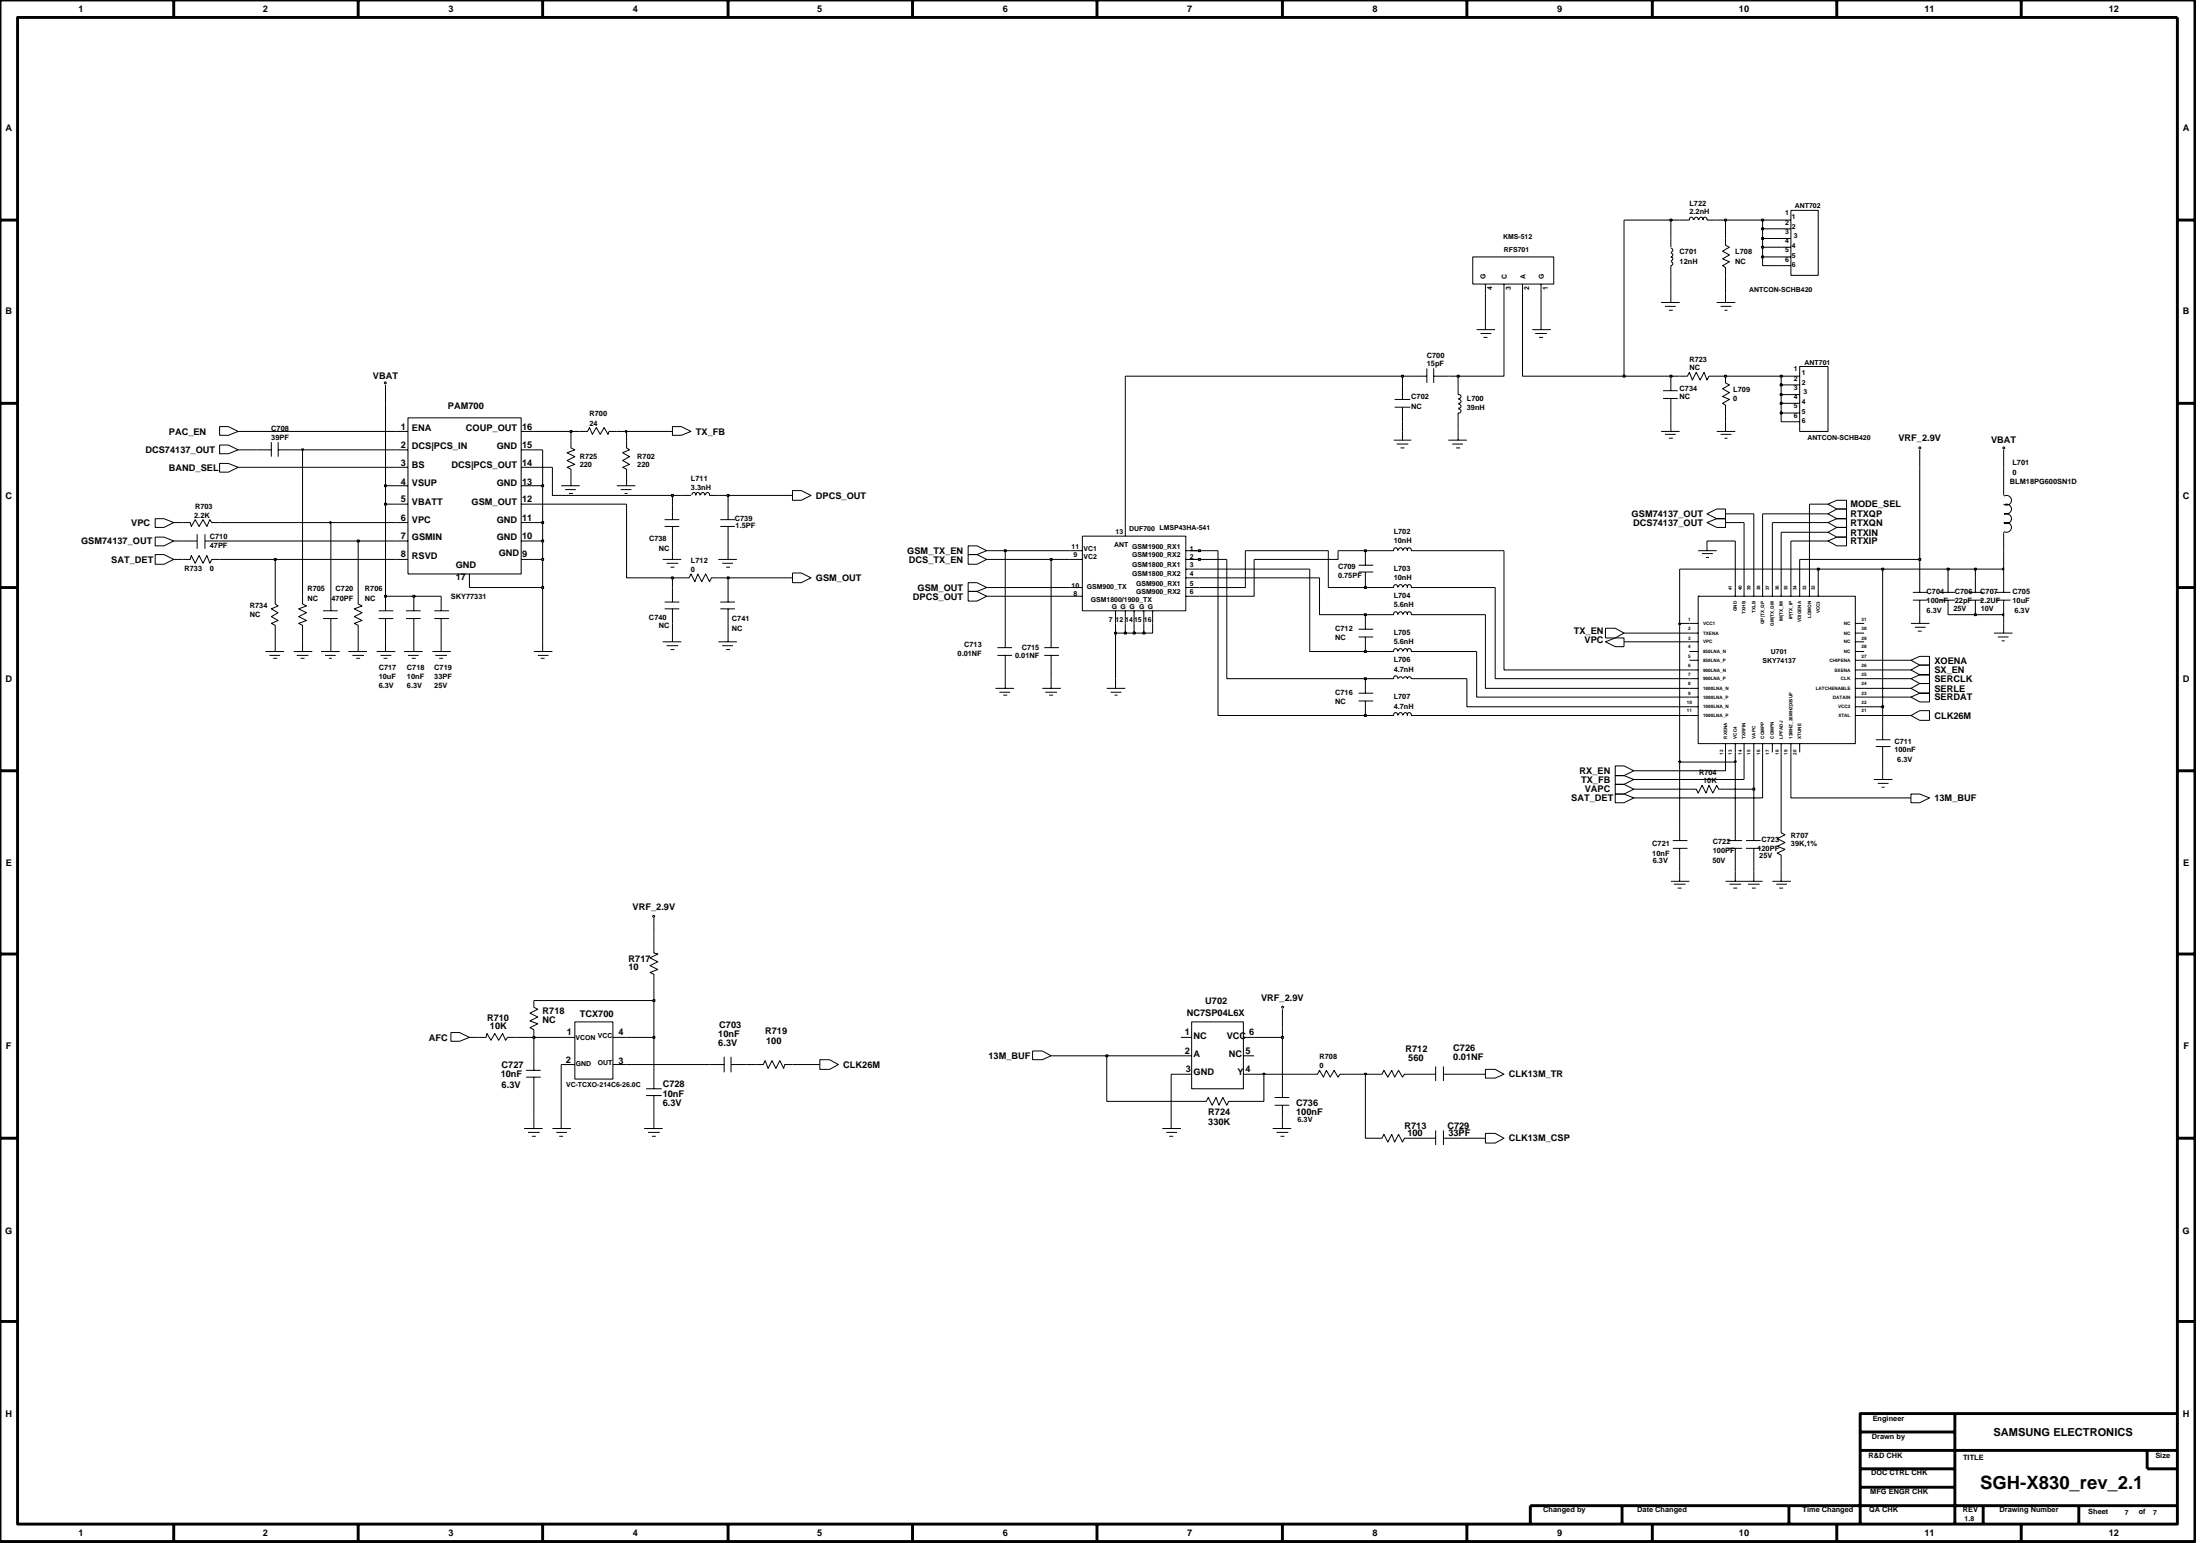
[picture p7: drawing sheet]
<svg xmlns="http://www.w3.org/2000/svg" width="192mm" height="135mm" viewBox="0 0 192 135" stroke-linecap="round" stroke-linejoin="round" font-family="sans-serif">
<g fill="none" stroke="#000" stroke-width=".09">
<path d="M146.5 19.2h.9M147.4 19.2v-.2l.1-.1 .2 .1v.2M147.8 19.2v-.2l.2-.1 .1 .1v.2M148.2 19.2l.1-.2 .1-.1 .1 .1v.2M148.6 19.2v-.2l.1-.1 .2 .1v.2M148.9 19.2h.9M155.4 19.2h.8M155.4 20h.8M156.2 18.3h2.4v5.7h-2.4zM19.2 37.2h.7l.9 .4-.9 .4h-.7zM19.2 38.8h.7l.9 .4-.9 .4h-.7zM22.4 39.2h1.3"/>
<path d="M23.7 38.6v1.2M24.3 39.2h1.3M24.3 38.6v1.2M33.6 33.6v1.6M34.5 39.2h1.1M34.5 37.6h1.1M35.6 36.4h9.9v13.7h-9.9zM45.5 39.2h1.1M45.5 37.6h1.1M49.8 38.4v.7l.3 .1-.6 .3 .6 .3-.6 .4 .6 .3-.6 .3 .3 .1v1.5M50.6 37.6h.7l.1-.3 .3 .6 .3-.6 .4 .6 .3-.6 .3 .6 .1-.3h.7M54.7 38.4v.7l.2 .1-.6 .3 .6 .3-.6 .4 .6 .3-.6 .3 .4 .1v1.5"/>
<path d="M58.7 37.2h.7l.9 .4-.9 .4h-.7zM121.6 38.4h1.5M121.7 35.5h1.3M121.7 34.8h1.3M121.8 38.7h1.1M122.2 39.1h.3M122.3 33.6v1.2M122.3 35.5v1.3M122.3 37.6v.8M123.1 32.8h1.4M124.5 32.1v1.3M125.1 32.8h1.2"/>
<path d="M125.1 32.1v1.3M126.3 38.4h1.7M126.7 38.7h.9M127 39.1h.4M127.2 33.6v.8M127.2 36v.8M127.2 37.6v.8M127.2 34.4l.2 .1v.1v.1h-.2M127.2 35.3h.2v.1v.1l-.2 .1M127.2 34.8l.2 .1v.1v.1l-.2 .1M127.2 35.7h.2v.1v.2h-.2M128.5 22.4h7v2.4h-7z"/>
<path d="M128.8 28.7h1.6M129.2 29.1h.9M129.4 29.4h.3M129.6 24.8v.8M129.6 28v.7M131.2 24.8v.8M132.8 24.8v.8M133.7 28.7h1.6M133.9 29.1h1M134.3 29.4h.3M134.4 24.8v.8M134.4 28v.7"/>
<path d="M144.9 37.6h1.6M144.9 26.4h1.6M145.1 34.7h1.2M145.1 34.1h1.2M145.2 37.9h1M145.2 26.7h1M145.6 38.2h.3M145.6 27.1h.3M145.8 22.8l.1 .2-.1 .2v.8M145.8 22.1l.1 .1-.1 .2 .1 .2-.1 .1M145.8 21.6l.1 .2-.1 .2M145.8 20.8v.8"/>
<path d="M145.8 25.6v.8M145.8 32.8v1.3M145.8 34.7v1.3M145.8 36.8v.8M146.5 32.8h.7l.2-.3 .2 .6 .4-.6 .3 .6 .3-.6 .3 .6 .2-.3h.7M149.8 37.6h1.6M149.8 26.4h1.6M150.1 37.9h.9M150.1 26.7h.9M150.4 38.2h.3M150.4 27.1h.3M150.5 32.8v.6l.4 .2-.6 .3 .6 .3-.6 .4 .6 .2-.6 .4 .2 .1v.7"/>
<path d="M150.5 20.8v.6l.4 .2-.6 .3 .6 .3-.6 .4 .6 .2-.6 .4 .2 .1v.7M150.5 25.6v.8M150.5 36.8v.8M155.4 20.8h.8M155.4 21.6h.8M155.4 22.4h.8M155.4 23.2h.8M156.2 34.4h.8M156.2 32.8h.8M156.2 33.6h.8M156.2 35.2h.8M156.2 36h.8"/>
<path d="M156.2 36.8h.8M157 32h2.5v5.6h-2.5zM167.5 39.2v1.6M174.8 39.2v1.6M13.5 45.2h.8l.9 .4-.9 .4h-.8zM13.5 46.8h.8l.9 .4-.9 .4h-.8zM13.5 48.4h.8l.9 .4-.9 .4h-.8zM15.9 48.8h.7l.1-.4 .3 .7 .4-.7 .3 .7 .3-.7 .3 .7 .2-.3h.7M15.9 45.6h.7l.1 .3 .3-.6 .4 .6 .3-.6 .3 .6 .3-.6 .2 .3h.7M15.9 47.2h1.3M17.2 46.6v1.3M17.9 47.2h1.3"/>
<path d="M17.9 46.6v1.3M19.2 40.4h.7l.9 .4-.9 .4h-.7zM23.2 56.8h1.6M23.5 57.2h.9M23.8 57.4h.4M24 52v.7l.3 .1-.6 .3 .6 .3-.6 .4 .6 .3-.6 .3 .3 .1v.7M24 56v.8M25.6 56.8h1.6M25.9 57.2h1M26.2 57.4h.4M26.4 52v.7l.3 .1-.6 .3 .6 .3-.6 .4 .6 .3-.6 .3 .3 .1v.7M26.4 56v.8"/>
<path d="M28 56.8h1.6M28.2 53.9h1.3M28.2 53.3h1.3M28.4 57.2h.9M28.7 57.4h.2M28.9 52v1.3M28.9 53.9v1.3M28.9 56v.8M30.4 56.8h1.6M30.7 57.2h1.1M31.1 57.4h.3M31.2 52v.7l.4 .1-.7 .3 .7 .3-.7 .4 .7 .3-.7 .3 .3 .1v.7"/>
<path d="M31.2 56v.8M32.9 56.8h1.6M33 53.9h1.3M33 53.3h1.3M33.2 57.2h.9M33.5 57.4h.3M33.6 52v1.3M33.6 53.9v1.3M33.6 56v.8M34.5 48.8h1.1M34.5 47.2h1.1M34.5 44h1.1"/>
<path d="M34.5 45.6h1.1M34.5 42.4h1.1M34.5 40.8h1.1M35.2 56.8h1.7M35.4 53.9h1.3M35.4 53.3h1.3M35.6 57.2h.9M35.9 57.4h.4M36.1 52v1.3M36.1 53.9v1.3M36.1 56v.8M37.7 56.8h1.6"/>
<path d="M37.9 53.9h1.3M37.9 53.3h1.3M38 57.2h1M38.3 57.4h.4M38.5 52v1.3M38.5 53.9v1.3M38.5 56v.8M41 50.1v1.1M45.5 48.8h1.1M45.5 47.2h1.1M45.5 44h1.1M45.5 45.6h1.1"/>
<path d="M45.5 42.4h1.1M45.5 40.8h1.1M46.6 56.8h1.6M46.9 57.2h.9M47.2 57.4h.3M47.3 56v.8M49 42.4h1.6M49.3 42.7h.9M49.6 43h.4M53.8 42.4h1.6M54.1 42.7h1M54.5 43h.2"/>
<path d="M57.8 48.8h1.6M57.8 56h1.6M58 45.9h1.3M58 45.3h1.3M58 53.1h1.3M58 52.5h1.3M58.1 49.1h1.1M58.1 56.3h1.1M58.5 49.5h.3M58.5 56.6h.3M58.7 44v1.3M58.7 45.9v1.3"/>
<path d="M58.7 48v.8M58.7 51.2v1.3M58.7 53.1v1.3M58.7 55.2v.8M59.4 50.4h.7l.2-.3 .3 .6 .3-.6 .3 .6 .4-.6 .3 .6 .2-.3h.6M59.4 43.2h.9M60.4 43.2v-.2h.1h.2v.2M60.7 43.2l.1-.2h.1h.1v.2M61.1 43.2l.1-.2h.1h.1v.2M61.6 43.2v-.2h.1h.1l.1 .2h.8M62.7 48.8h1.6M62.7 56h1.6"/>
<path d="M62.8 45.9h1.3M62.8 45.3h1.3M62.8 53.1h1.3M62.8 52.5h1.3M63 49.1h.9M63 56.3h.9M63.3 49.5h.4M63.3 56.6h.4M63.5 44v1.3M63.5 45.9v1.3M63.5 48v.8M63.5 51.2v1.3"/>
<path d="M63.5 53.1v1.3M63.5 55.2v.8M69.1 50h.8l.8 .4-.8 .4h-.8zM69.1 42.8h.8l.8 .4-.8 .4h-.8zM84.5 48.4h.7l.9 .4-.9 .4h-.7zM84.5 51.6h.7l.9 .4-.9 .4h-.7zM84.5 47.6h.7l.9 .4-.9 .4h-.7zM84.5 50.8h.7l.9 .4-.9 .4h-.7zM87 57.2h1.3M87 56.5h1.3M87.7 55.2v1.3M87.7 57.2v1.2"/>
<path d="M87.7 59.2v.8M91.1 57.2h1.3M91.1 56.5h1.3M91.7 55.2v1.3M91.7 57.2v1.2M91.7 59.2v.8M93.3 48h1.1M93.3 48.8h1.1M93.3 51.2h1.1M93.3 52h1.1M94.4 46.8h9v6.5h-9zM97.3 53.3v1.1"/>
<path d="M97.3 59.2v.8M98.2 45.6v1.2M98.2 53.3v1.1M98.9 53.3v1.1M99.8 53.3v1.1M100.5 53.3v1.1M103.4 48h1.2M103.4 48.8h1.2M103.4 51.2h1.2M103.4 52h1.2M103.4 50.4h1.2M103.4 49.6h1.2"/>
<path d="M118.5 55.5h1.3M118.5 54.9h1.3M118.5 49.9h1.3M118.5 49.3h1.3M119.1 48v1.3M119.1 49.9v1.3M119.1 53.6v1.3M119.1 55.5v1.3M119.1 59.2v1.3M120.7 48h.9M120.7 51.2h.9M120.7 56.8h.9"/>
<path d="M120.7 59.2h.9M120.7 53.6h.9M121.6 48v-.2h.1h.2v.2M121.6 51.2v-.2h.1h.2v.2M121.6 59.2v-.2l.1-.1 .2 .1v.2M121.6 56.8v-.2h.1h.2v.2M121.6 53.6v-.2h.1h.2v.2M122 59.2l.2-.2 .1 .2M122 48v-.2h.2h.1v.2M122 51.2v-.2h.2h.1v.2M122 56.8v-.2h.2h.1v.2M122 53.6v-.2h.2h.1v.2"/>
<path d="M122.4 59.2l.2-.2 .2 .2 .1-.2 .2 .2h.9M122.4 48l.1-.2h.1h.1v.2M122.4 51.2l.1-.2h.1h.1v.2M122.4 56.8l.1-.2h.1h.1v.2M122.4 53.6l.1-.2h.1h.1v.2M122.8 48v-.2h.1h.2v.2M122.8 51.2v-.2h.1h.2v.2M122.8 56.8v-.2h.1h.2v.2M122.8 53.6v-.2h.1h.2v.2M123.1 48h.9M123.1 51.2h.9M123.1 56.8h.9"/>
<path d="M123.1 53.6h.9M140 54.8h.9l.8 .4-.8 .4h-.9zM140 56l.9-.4h.8v.8h-.8zM147.4 56h.7M147.4 56.8h.7M147.4 59.2h.7M147.4 54.4h.7M147.4 55.2h.7M147.4 57.6h.7M147.4 58.4h.7M148.1 52h13.7v12.8h-13.7v-12.8h.1M148.1 48h1.7"/>
<path d="M148.5 48.3h.9M148.8 48.6h.3M148.9 45.6l.9-.4h.7v.8h-.7zM148.9 44.8l.9-.4h.7v.8h-.7zM148.9 47.2v.8M151.4 51.2v.8M152.1 51.2v.8M153 51.2v.8M153.8 51.2v.8M154.6 51.2v.8M155.4 51.2v.8M156.2 51.2v.8"/>
<path d="M157 51.2v.8M157.8 51.2v.8M158.6 51.2v.8M159.5 44l.7-.4h.9v.8h-.9zM159.5 47.2l.7-.4h.9v.8h-.9zM159.5 46.4l.7-.4h.9v.8h-.9zM159.5 44.8l.7-.4h.9v.8h-.9zM159.5 45.6l.7-.4h.9v.8h-.9zM161.8 56h.8M161.8 56.8h.8M161.8 59.2h.8M161.8 54.4h.8"/>
<path d="M161.8 55.2h.8M161.8 57.6h.8M161.8 58.4h.8M166.7 57.6l.8-.4h.8v.8h-.8zM166.7 58.4l.8-.4h.8v.8h-.8zM166.7 59.2l.8-.4h.8v.8h-.8zM166.7 54.4h1.6M166.9 51.7h1.2M166.9 52.3h1.2M167 54.7h1M167.3 55h.3M167.5 50.4v1.3"/>
<path d="M167.5 52.3v2.1M169.3 51.7h1.2M169.3 52.3h1.2M169.9 50.4v1.3M169.9 52.3v1.3M171.7 51.7h1.3M171.7 52.3h1.3M172.3 50.4v1.3M172.3 52.3v1.3M173.9 55.2h1.7M174.1 51.7h1.3M174.1 52.3h1.3"/>
<path d="M174.3 55.5h.9M174.6 55.9h.3M174.8 41.6v1.6M174.8 46.4v1.6M174.8 50.4v1.3M174.8 52.3v1.3M174.8 54.4v.8M174.8 44a.42 .42 0 0 1 .7 .4 .42 .42 0 0 1-.7 .4M174.8 45.6a.42 .42 0 0 1 .7 .4 .42 .42 0 0 1-.7 .4M174.8 43.3a.42 .42 0 0 1 .7 .4 .42 .42 0 0 1-.7 .3M174.8 44.9a.42 .42 0 0 1 .7 .4 .42 .42 0 0 1-.7 .3M86.8 60h1.7"/>
<path d="M87.2 60.4h.9M87.5 60.6h.4M90.9 60h1.6M91.2 60.4h1M91.5 60.6h.4M96.5 60h1.7M96.9 60.4h.9M97.2 60.6h.3M118.5 60.5h1.3M118.5 61.1h1.3M119.1 61.1v1.3M120.7 62.4h.9"/>
<path d="M121.6 62.4v-.2l.1-.1 .2 .1v.2M122 62.4v-.2l.2-.1 .1 .1v.2M122.4 62.4l.1-.2 .1-.1 .1 .1v.2M122.8 62.4v-.2l.1-.1 .2 .1v.2M123.1 62.4h.9M140.9 66.8h.8l.8 .4-.8 .4h-.8zM140.9 69.2v-.8h.8l.8 .4-.8 .4M140.9 69.2v.8h.8l.8-.4-.8-.4M140.9 67.6h.8l.8 .4-.8 .4h-.8zM140.9 69.2h.8M145.8 76.9h1.6M145.9 74h1.3"/>
<path d="M145.9 73.3h1.3M146 77.1h1M146.3 77.4h.4M146.5 72v1.3M146.5 74v1.2M146.5 76v.9M147.4 68.8h.6l.1 .4 .4-.7 .3 .7 .3-.7 .3 .7 .4-.7 .1 .3h.6M147.4 60h.7M147.4 60.8h.7M147.4 61.6h.7M147.4 62.4h.7M150.5 64.8v.8"/>
<path d="M150.5 76.9h3.3M150.7 74h1.3M150.7 73.3h1.3M150.9 77.1h1M151.2 77.4h.3M151.4 64.8v.8M151.4 72v1.3M151.4 74v1.2M151.4 76v.9M152.1 64.8v.8M152.3 74h1.3M152.3 73.3h1.3"/>
<path d="M152.5 77.1h1M152.8 77.4h.4M153 64.8v.8M153 72v1.3M153 74v1.2M153 76v.9M153.8 64.8v.8M154.6 76.9h1.6M154.6 64.8v.8M154.9 77.1h1M155.2 77.4h.3M155.4 72v.6l.3 .2-.7 .3 .7 .4-.7 .3 .7 .3-.7 .3 .4 .2v.6"/>
<path d="M155.4 64.8v.8M155.4 76v.9M156.2 64.8v.8M157 64.8v.8M161.8 60h.8M161.8 60.8h.8M161.8 61.6h.8M161.8 62.4h.8M163.5 68h1.6M163.6 64.5h1.3M163.6 65.1h1.3M163.8 68.3h.9"/>
<path d="M164.1 68.7h.3M164.2 63.2v1.3M164.2 65.1v1.4M164.2 67.2v.8M166.7 60.8l.8-.3h.8v.7h-.8zM166.7 60l.8-.4h.8v.9h-.8zM166.7 62.4l.8-.4h.8v.8h-.8zM166.7 69.2h.8l.8 .4-.8 .4h-.8zM39.3 90h.8l.9 .5-.9 .3h-.8zM41.7 90.5h.7l.1-.4 .3 .6 .4-.6 .3 .6 .3-.6 .3 .6 .2-.2h.7M45.7 98.4h1.6M45.9 93.3h1.3"/>
<path d="M45.9 93.9h1.3M46.1 98.8h1M46.4 99.1h.3M46.6 87.3v.5l.3 .2-.7 .4 .7 .3-.7 .3 .7 .3-.7 .3 .4 .2v.7M46.6 92.1v1.2M46.6 93.9v4.5M48.2 98.4h1.6M48.5 98.8h1M48.8 99.1h.3M49 90.5h1.1M50.1 89.1h3.4v5h-3.4zM50.1 92.8h-1.1v5.6"/>
<path d="M53.5 92.8h1.2M53.5 90.5h1.2M56.2 98.4h1.6M56.4 94.9h1.3M56.4 95.5h1.3M56.5 98.8h1.1M56.9 99.1h.3M57 82.4v.7l.4 .1-.7 .3 .7 .4-.7 .3 .7 .3-.7 .3 .3 .2v.6M57 80.1v1.5M57 90.5v4.4M57 95.5v2.9M61.9 92.8h1.3"/>
<path d="M63.2 92.2v1.3M63.8 92.8h1.3M63.8 92.2v1.3M65.9 92.8h.7l.1-.3 .3 .7 .3-.7 .4 .7 .3-.7 .4 .7v-.4h.7M71.5 92.4h.9l.7 .4-.7 .5h-.9zM90.1 91.7h.8l.8 .4-.8 .3h-.8zM96.5 92.1v3.9h8.7l.2-.3 .3 .7 .4-.7 .2 .7 .4-.7 .3 .7 .2-.4h3.1v-2.3h-1.8M101.4 98.4h1.6M101.7 98.8h1M102 99.1h.3M103 90.5h1M103 92.1h1"/>
<path d="M104 89.1h4.5v5.8h-4.5zM104 93.7h-1.8v4.7M108.5 90.5h.9M108.5 92.1h.9M111 98.4h1.6M111.2 96.4h1.3M111.2 95.7h1.3M111.4 98.8h1M111.7 99.1h.3M111.9 88v1.6M111.9 90.5v5.2M111.9 96.4v2"/>
<path d="M114.3 93.7h.6l.2-.4 .3 .6 .3-.6 .3 .6 .4-.6 .3 .6 .2-.2h.6M119.1 93.7v5.6h1.5l.1-.4 .4 .7 .3-.7 .3 .7 .3-.7 .3 .7 .2-.3h2.7M120 93.7h.6l.1-.4 .4 .6 .3-.6 .3 .6 .3-.6 .3 .6 .2-.2h.6M124 93.7h1.2M125.2 93v1.3M125.2 98.6v1.3M125.9 99.3h3.7M125.9 93v1.3M125.9 98.6v1.3M125.9 93.7h1.3M129.6 98.8h.8l.8 .5-.8 .4h-.8zM129.6 93.3h.8l.8 .4-.8 .3h-.8z"/>
<circle cx="33.6" cy="33.4" r=".08"/>
<circle cx="167.5" cy="39.1" r=".08"/>
<circle cx="174.8" cy="39.1" r=".08"/>
<circle cx="57" cy="79.9" r=".08"/>
<circle cx="111.9" cy="87.8" r=".08"/>
</g>
<path d="M110.2 93.6h.1v.1h-.1z" fill="#c2c2c2"/>
<path d="M110.2 93.6h.1v.1h-.1zM110.3 93.7h4M117.5 93.7h1.6" fill="none" stroke="#000" stroke-width=".09"/>
<path d="M119 93.6h.2v.1h-.2z" fill="#c2c2c2"/>
<path d="M46.6 90.5v1.6M54.7 92.8h7.2M65.1 92.8h.8M69.1 92.8h2.4M91.7 92.1h4.8M119 93.6h.2v.1h-.2zM119.1 93.7h.9M123.1 93.7h.9M127.2 93.7h2.4" fill="none" stroke="#000" stroke-width=".09"/>
<path d="M96.5 92h.1v.2h-.1z" fill="#c2c2c2"/>
<path d="M41 90.5h.7M45 90.5h1.6M96.5 92h.1v.2h-.1zM96.5 92.1h6.5" fill="none" stroke="#000" stroke-width=".09"/>
<path d="M46.5 90.4h.2v.2h-.2z" fill="#c2c2c2"/>
<path d="M46.5 90.4h.2v.2h-.2zM46.6 90.5h2.4M54.7 90.5h2.3" fill="none" stroke="#000" stroke-width=".09"/>
<path d="M57 90.4h.1v.2h-.1z" fill="#c2c2c2"/>
<path d="M57 90.4h.1v.2h-.1zM57 87.3v3.2M109.4 90.5h2.5" fill="none" stroke="#000" stroke-width=".09"/>
<path d="M111.8 90.4h.2v.2h-.2z" fill="#c2c2c2"/>
<path d="M46.6 87.3h10.4M111.8 90.4h.2v.2h-.2zM111.9 89.6v.9" fill="none" stroke="#000" stroke-width=".09"/>
<path d="M57 87.2h.1v.1h-.1z" fill="#c2c2c2"/>
<g fill="none" stroke="#000" stroke-width=".09">
<path d="M142.5 68.8h4.9M146.5 66.5v5.5M146.5 75.2v.8M150.5 68.8h2.5v3.2M151.4 66.5v5.5M151.4 75.2v.8M153 75.2v.8M153.8 65.6v4h-11.3M155.4 65.6v6.4M155.4 75.2v.8M156.2 65.6v4h10.5M57 87.2h.1v.1h-.1z"/>
<path d="M57 81.6v.8M57 85.6v1.7"/>
</g>
<path d="M152.9 68.7h.2v.2h-.2z" fill="#c2c2c2"/>
<path d="M150.5 65.6v1.6h-8M152.1 65.6v2.4h-9.6M152.9 68.7h.2v.2h-.2zM153 65.6v3.2M164.2 66.5v.7" fill="none" stroke="#000" stroke-width=".09"/>
<path d="M146.4 66.4h.2v.1h-.2z" fill="#c2c2c2"/>
<path d="M146.5 54.4v12.1h4.9M146.4 66.4h.2v.1h-.2z" fill="none" stroke="#000" stroke-width=".09"/>
<path d="M151.3 66.4h.2v.1h-.2z" fill="#c2c2c2"/>
<path d="M106.2 48v14.4h12.9M151.3 66.4h.2v.1h-.2zM151.4 65.6v.9M164.2 61.6v1.6" fill="none" stroke="#000" stroke-width=".09"/>
<path d="M119 62.3h.2v.2h-.2z" fill="#c2c2c2"/>
<path d="M128 59.2v2.4h19.4M119 62.3h.2v.2h-.2zM119.1 62.4h1.6M124 62.4h23.4M162.6 62.4h4.1M162.6 61.6h1.6" fill="none" stroke="#000" stroke-width=".09"/>
<path d="M164.1 61.6h.2v.1h-.2z" fill="#c2c2c2"/>
<path d="M87.7 58.4v.8M91.7 58.4v.8M97.3 55.2v4M107 48.8v10.4h12.1M128.8 56.8v4h18.6M129.6 53.6v6.4h17.8M164.2 49.6v12M162.6 60.8h4.1M162.6 60h4.1M164.1 61.6h.2v.1h-.2z" fill="none" stroke="#000" stroke-width=".09"/>
<path d="M119 59.1h.2v.2h-.2z" fill="#c2c2c2"/>
<path d="M114.3 49.6v7.2h4.8M119 59.1h.2v.2h-.2zM119.1 59.2h1.6M124 59.2h4M130.4 51.2v8h17M131.2 48v10.4h16.2M162.6 59.2h4.1M162.6 58.4h4.1M162.6 57.6h4.1" fill="none" stroke="#000" stroke-width=".09"/>
<path d="M119 56.7h.2v.2h-.2z" fill="#c2c2c2"/>
<g fill="none" stroke="#000" stroke-width=".09">
<path d="M24 55.2v.8M26.4 55.2v.8M28.9 55.2v.8M31.2 55.2v.8M33.6 55.2v.8M36.1 55.2v.8M38.5 55.2v.8M47.3 51.2v4.8M58.7 54.4v.8M63.5 54.4v.8M87.7 48v7.2M91.7 48.8v6.4"/>
<path d="M119 56.7h.2v.2h-.2zM119.1 56.8h1.6M124 56.8h4.8M141.7 56h5.7"/>
</g>
<path d="M97.2 55.1h.2v.2h-.2z" fill="#c2c2c2"/>
<path d="M97.2 55.1h.2v.2h-.2zM97.3 54.4v.8h.9" fill="none" stroke="#000" stroke-width=".09"/>
<path d="M98.1 55.1h.1v.2h-.1z" fill="#c2c2c2"/>
<path d="M98.1 55.1h.1v.2h-.1zM98.2 54.4v.8h.7" fill="none" stroke="#000" stroke-width=".09"/>
<path d="M98.8 55.1h.2v.2h-.2z" fill="#c2c2c2"/>
<path d="M98.8 55.1h.2v.2h-.2zM98.9 54.4v.8h.9" fill="none" stroke="#000" stroke-width=".09"/>
<path d="M99.7 55.1h.2v.2h-.2z" fill="#c2c2c2"/>
<path d="M99.7 55.1h.2v.2h-.2zM99.8 54.4v.8h.7v-.8M141.7 55.2h5.7" fill="none" stroke="#000" stroke-width=".09"/>
<path d="M146.4 54.4h.2h-.2z" fill="#c2c2c2"/>
<path d="M115.1 50.4v3.2h4M146.4 54.4h.2h-.2zM146.5 49.6v4.8h.9M174.8 53.6v.8" fill="none" stroke="#000" stroke-width=".09"/>
<path d="M119 53.5h.2v.2h-.2z" fill="#c2c2c2"/>
<path d="M119 53.5h.2v.2h-.2zM119.1 53.6h1.6M124 53.6h5.6M169.9 53.6h2.4" fill="none" stroke="#000" stroke-width=".09"/>
<path d="M172.2 53.5h.2v.2h-.2z" fill="#c2c2c2"/>
<path d="M172.2 53.5h.2v.2h-.2zM172.3 53.6h2.5" fill="none" stroke="#000" stroke-width=".09"/>
<path d="M174.7 53.5h.1v.2h-.1z" fill="#c2c2c2"/>
<path d="M26.4 39.2v12.8M24 48.8v3.2M28.9 45.6v6.4M31.2 47.2v4.8M174.7 53.5h.1v.2h-.1z" fill="none" stroke="#000" stroke-width=".09"/>
<path d="M33.5 51.9h.2v.2h-.2z" fill="#c2c2c2"/>
<path d="M33.5 51.9h.2v.2h-.2zM33.6 44v8h2.5" fill="none" stroke="#000" stroke-width=".09"/>
<path d="M36 51.9h.2v.2h-.2z" fill="#c2c2c2"/>
<path d="M36 51.9h.2v.2h-.2zM36.1 52h2.4M41 51.2h6.3M86.1 52h7.2M109.4 48.8v3.2h-4.8" fill="none" stroke="#000" stroke-width=".09"/>
<path d="M47.3 51.2h.1v.1h-.1z" fill="#c2c2c2"/>
<path d="M47.3 51.2h.1v.1h-.1zM47.3 48.8v2.4M58.7 50.4v.8M63.5 50.4v.8M86.1 51.2h7.2M108.6 48v3.2h-4M115.9 48v3.2h3.2" fill="none" stroke="#000" stroke-width=".09"/>
<path d="M119 51.2h.2v.1h-.2z" fill="#c2c2c2"/>
<g fill="none" stroke="#000" stroke-width=".09">
<path d="M54.7 44v6.4h4M119 51.2h.2v.1h-.2zM119.1 51.2h1.6M124 51.2h6.4M151.4 47.2v4M152.1 45.6v5.6M153 44.8v6.4M153.8 44.8v6.4M154.6 45.6v5.6M155.4 46.4v4.8M156.2 47.2v4M157 48.8v2.4"/>
<path d="M157.8 44v7.2M158.6 49.6v1.6"/>
</g>
<path d="M58.6 50.3h.1v.2h-.1z" fill="#c2c2c2"/>
<path d="M58.6 50.3h.1v.2h-.1zM58.7 50.4h.7M62.7 50.4h.8" fill="none" stroke="#000" stroke-width=".09"/>
<path d="M63.4 50.3h.2v.2h-.2z" fill="#c2c2c2"/>
<path d="M63.4 50.3h.2v.2h-.2zM63.5 50.4h5.6M104.6 50.4h10.5M104.6 49.6h9.7M146.5 49.6h12.1M167.5 48.8v1.6M169.9 49.6v.8M172.3 49.6v.8M174.8 49.6v.8" fill="none" stroke="#000" stroke-width=".09"/>
<path d="M158.5 49.5h.2v.2h-.2z" fill="#c2c2c2"/>
<path d="M158.5 49.5h.2v.2h-.2zM158.6 49.6h5.6" fill="none" stroke="#000" stroke-width=".09"/>
<path d="M164.1 49.5h.2v.2h-.2z" fill="#c2c2c2"/>
<path d="M164.1 49.5h.2v.2h-.2zM164.2 49.6h5.7" fill="none" stroke="#000" stroke-width=".09"/>
<path d="M169.8 49.5h.2v.2h-.2z" fill="#c2c2c2"/>
<path d="M169.8 49.5h.2v.2h-.2zM169.9 49.6h2.4" fill="none" stroke="#000" stroke-width=".09"/>
<path d="M172.2 49.5h.2v.2h-.2z" fill="#c2c2c2"/>
<path d="M172.2 49.5h.2v.2h-.2zM172.3 49.6h2.5" fill="none" stroke="#000" stroke-width=".09"/>
<path d="M174.7 49.5h.1v.2h-.1z" fill="#c2c2c2"/>
<path d="M15.2 48.8h.7M19.2 48.8h4.8M174.7 49.5h.1v.2h-.1zM174.8 48v1.6" fill="none" stroke="#000" stroke-width=".09"/>
<path d="M23.9 48.7h.2v.2h-.2z" fill="#c2c2c2"/>
<path d="M23.9 48.7h.2v.2h-.2zM24 48.8h10.5M46.6 48.8h.7" fill="none" stroke="#000" stroke-width=".09"/>
<path d="M47.3 48.7h.1v.2h-.1z" fill="#c2c2c2"/>
<path d="M47.3 48.7h.1v.2h-.1zM47.3 47.2v1.6M86.1 48.8h5.6" fill="none" stroke="#000" stroke-width=".09"/>
<path d="M91.6 48.7h.2v.2h-.2z" fill="#c2c2c2"/>
<path d="M91.6 48.7h.2v.2h-.2zM91.7 48.8h1.6M103.8 48.8h.8" fill="none" stroke="#000" stroke-width=".09"/>
<path d="M104.5 48.7h.2v.2h-.2z" fill="#c2c2c2"/>
<path d="M104.5 48.7h.2v.2h-.2zM104.6 48.8h2.4M116.7 48v.8h-7.3M157 48.8h10.5" fill="none" stroke="#000" stroke-width=".09"/>
<path d="M167.4 48.7h.1v.2h-.1z" fill="#c2c2c2"/>
<path d="M58.7 47.2v.8M63.5 47.2v.8M86.1 48h1.6M167.4 48.7h.1v.2h-.1zM167.5 40.8v8" fill="none" stroke="#000" stroke-width=".09"/>
<path d="M87.6 47.9h.2v.2h-.2z" fill="#c2c2c2"/>
<path d="M87.6 47.9h.2v.2h-.2zM87.7 48h5.6M103.8 48h.8" fill="none" stroke="#000" stroke-width=".09"/>
<path d="M104.5 47.9h.2v.2h-.2z" fill="#c2c2c2"/>
<path d="M104.5 47.9h.2v.2h-.2zM104.6 48h1.6M108.6 48h7.3M116.7 48h2.4" fill="none" stroke="#000" stroke-width=".09"/>
<path d="M119 47.9h.2v.2h-.2z" fill="#c2c2c2"/>
<path d="M15.2 47.2h.7M19.2 47.2h12M119 47.9h.2v.2h-.2zM119.1 48h1.6M124 48h7.2" fill="none" stroke="#000" stroke-width=".09"/>
<path d="M31.2 47.1h.1v.2h-.1z" fill="#c2c2c2"/>
<path d="M31.2 47.1h.1v.2h-.1zM31.2 47.2h3.3M46.6 47.2h.7" fill="none" stroke="#000" stroke-width=".09"/>
<path d="M47.3 47.1h.1v.2h-.1z" fill="#c2c2c2"/>
<path d="M15.2 45.6h.7M19.2 45.6h9.7M47.3 47.1h.1v.2h-.1zM47.3 45.6v1.6M148.9 47.2h2.5M155.4 46.4h4.1M156.2 47.2h3.3" fill="none" stroke="#000" stroke-width=".09"/>
<path d="M28.8 45.5h.1v.2h-.1z" fill="#c2c2c2"/>
<path d="M28.8 45.5h.1v.2h-.1zM28.9 45.6h5.6M46.6 45.6h.7" fill="none" stroke="#000" stroke-width=".09"/>
<path d="M47.3 45.5h.1v.2h-.1z" fill="#c2c2c2"/>
<path d="M98.2 32.8v12.8M47.3 45.5h.1v.2h-.1zM47.3 42.4v3.2M150.5 45.6h1.6M150.5 44.8h2.5M153.8 44.8h5.7M154.6 45.6h4.9" fill="none" stroke="#000" stroke-width=".09"/>
<path d="M33.5 43.9h.2v.1h-.2z" fill="#c2c2c2"/>
<path d="M33.5 43.9h.2v.2h-.2zM33.6 42.4v1.6h.9M46.6 44h8.1M48.2 40.8v2.4h10.5v.8M63.5 43.2v.8M157.8 44h1.7" fill="none" stroke="#000" stroke-width=".09"/>
<path d="M58.6 43.1h.1v.2h-.1z" fill="#c2c2c2"/>
<path d="M58.6 43.1h.1v.2h-.1zM58.7 43.2h.7M62.7 43.2h.8" fill="none" stroke="#000" stroke-width=".09"/>
<path d="M63.4 43.1h.2v.2h-.2z" fill="#c2c2c2"/>
<path d="M63.4 43.1h.2v.2h-.2zM63.5 43.2h5.6" fill="none" stroke="#000" stroke-width=".09"/>
<path d="M33.5 42.3h.2v.1h-.2z" fill="#c2c2c2"/>
<path d="M33.6 35.2v7.2h.9M33.5 42.3h.2v.1h-.2zM46.6 42.4h.7" fill="none" stroke="#000" stroke-width=".09"/>
<path d="M47.3 42.3h.1v.1h-.1z" fill="#c2c2c2"/>
<path d="M20.8 39.2h1.6M25.6 39.2h.8M47.3 39.2v3.2M20.8 40.8h13.7M46.6 40.8h1.6M47.3 42.3h.1v.1h-.1zM174.8 40.8v.8" fill="none" stroke="#000" stroke-width=".09"/>
<path d="M26.3 39.1h.2v.1h-.2z" fill="#c2c2c2"/>
<path d="M20.8 37.6h13.7M26.3 39.1h.2v.1h-.2zM26.4 39.2h8.1M46.6 39.2h.7M46.6 37.6h3.2v.8M54.7 37.6v.8" fill="none" stroke="#000" stroke-width=".09"/>
<path d="M49.7 37.5h.2v.2h-.2z" fill="#c2c2c2"/>
<path d="M49.7 37.5h.2v.2h-.2zM49.8 37.6h.8M53.8 37.6h.9" fill="none" stroke="#000" stroke-width=".09"/>
<path d="M54.6 37.5h.1v.2h-.1z" fill="#c2c2c2"/>
<path d="M54.6 37.5h.1v.2h-.1zM54.7 37.6h4M122.3 36.8v.8M127.2 36.8v.8M145.8 36v.8M150.5 36v.8M155.4 36v.8h.8" fill="none" stroke="#000" stroke-width=".09"/>
<path d="M155.3 35.9h.2v.2h-.2z" fill="#c2c2c2"/>
<path d="M155.3 35.9h.2v.2h-.2zM155.4 35.2v.8h.8" fill="none" stroke="#000" stroke-width=".09"/>
<path d="M155.3 35.1h.2v.2h-.2z" fill="#c2c2c2"/>
<path d="M155.3 35.1h.2v.2h-.2zM155.4 34.4v.8h.8" fill="none" stroke="#000" stroke-width=".09"/>
<path d="M155.3 34.3h.2v.2h-.2z" fill="#c2c2c2"/>
<path d="M122.3 32.8v.8M127.2 32.8v.8M155.3 34.3h.2v.2h-.2zM155.4 33.6v.8h.8" fill="none" stroke="#000" stroke-width=".09"/>
<path d="M155.3 33.5h.2v.2h-.2z" fill="#c2c2c2"/>
<path d="M98.2 32.8h24.1M155.3 33.5h.2v.2h-.2zM155.4 32.8v.8h.8" fill="none" stroke="#000" stroke-width=".09"/>
<path d="M122.3 32.7h.1v.2h-.1z" fill="#c2c2c2"/>
<path d="M122.3 32.7h.1v.2h-.1zM122.3 32.8h.8M126.3 32.8h.9" fill="none" stroke="#000" stroke-width=".09"/>
<path d="M127.1 32.7h.2v.2h-.2z" fill="#c2c2c2"/>
<path d="M127.1 32.7h.2v.2h-.2zM131.2 25.6v7.2h-4M132.8 25.6v7.2h8.9" fill="none" stroke="#000" stroke-width=".09"/>
<path d="M141.6 32.7h.2v.2h-.2z" fill="#c2c2c2"/>
<path d="M141.7 19.2v13.6h4.1M141.6 32.7h.2v.2h-.2z" fill="none" stroke="#000" stroke-width=".09"/>
<path d="M145.7 32.7h.1v.2h-.1z" fill="#c2c2c2"/>
<path d="M145.7 32.7h.1v.2h-.1zM145.8 32.8h.7M149.8 32.8h.7" fill="none" stroke="#000" stroke-width=".09"/>
<path d="M150.4 32.7h.2v.2h-.2z" fill="#c2c2c2"/>
<path d="M150.4 32.7h.2v.2h-.2zM150.5 32.8h4.9" fill="none" stroke="#000" stroke-width=".09"/>
<path d="M155.3 32.7h.2v.2h-.2z" fill="#c2c2c2"/>
<path d="M129.6 25.6v2.4M134.4 25.6v2.4M145.8 24v1.6M150.5 24v1.6M153.8 22.4v.8h1.6M155.3 32.7h.2v.2h-.2zM155.4 32.8h.8" fill="none" stroke="#000" stroke-width=".09"/>
<path d="M153.7 22.3h.1v.2h-.1z" fill="#c2c2c2"/>
<path d="M153.7 22.3h.1v.2h-.1zM153.8 21.6v.8h1.6" fill="none" stroke="#000" stroke-width=".09"/>
<path d="M153.7 21.5h.1v.1h-.1z" fill="#c2c2c2"/>
<path d="M145.8 19.2v1.6M150.5 19.2v1.6M153.7 21.5h.1v.1h-.1zM153.8 20.8v.8h1.6" fill="none" stroke="#000" stroke-width=".09"/>
<path d="M153.7 20.7h.1v.2h-.1z" fill="#c2c2c2"/>
<path d="M153.8 20v.8h1.6M153.7 20.7h.1v.2h-.1z" fill="none" stroke="#000" stroke-width=".09"/>
<path d="M153.7 19.9h.1v.1h-.1z" fill="#c2c2c2"/>
<path d="M141.7 19.2h4.1M153.7 19.9h.1v.1h-.1zM153.8 19.2v.8h1.6" fill="none" stroke="#000" stroke-width=".09"/>
<path d="M145.7 19.1h.1v.2h-.1z" fill="#c2c2c2"/>
<path d="M145.7 19.1h.1v.2h-.1zM145.8 19.2h.7M149.8 19.2h.7" fill="none" stroke="#000" stroke-width=".09"/>
<path d="M150.4 19.1h.2v.2h-.2z" fill="#c2c2c2"/>
<path d="M150.4 19.1h.2v.2h-.2zM150.5 19.2h3.3" fill="none" stroke="#000" stroke-width=".09"/>
<path d="M153.7 19.1h.1v.2h-.1z" fill="#c2c2c2"/>
<path d="M153.7 19.1h.1v.2h-.1zM153.8 19.2h1.6" fill="none" stroke="#000" stroke-width=".09"/>
<g fill="none" stroke="#000" stroke-width=".25">
<path d="M0 0h191.5v134.4h-191.5zM15.2 0v1.5M31.2 0v1.5M47.3 0v1.5M63.5 0v1.5M79.6 0v1.5M95.7 0v1.5M111.9 0v1.5M128 0v1.5M144.1 0v1.5M160.2 0v1.5M176.3 0v1.5"/>
<path d="M0 19.2h1.5M1.5 1.5h188.4v131.4h-188.4zM189.9 19.2h1.6M0 35.2h1.5M189.9 35.2h1.6M0 51.2h1.5M189.9 51.2h1.6M0 67.2h1.5M189.9 67.2h1.6M0 83.2h1.5M0 99.3h1.5M189.9 83.2h1.6"/>
<path d="M189.9 99.3h1.6M0 115.2h1.5M189.9 115.2h1.6M15.2 132.9v1.5M31.2 132.9v1.5M47.3 132.9v1.5M63.5 132.9v1.5M79.6 132.9v1.5M95.7 132.9v1.5M111.9 132.9v1.5M128 132.9v1.5M141.5 131.3v1.6"/>
<path d="M144.1 132.9v1.5M156.1 131.3v1.6M160.2 132.9v1.5M162.3 124.9h8.2M162.3 126.5h27.6M162.3 128.1h8.2M162.3 129.7h8.2M170.5 123.3v9.6M173 131.3v1.6M176.3 132.9v1.5M181.3 131.3v1.6M187.3 126.5v1.6h2.6"/>
<path d="M189.9 123.3h-27.6v9.6M189.9 131.3h-56.4v1.6"/>
</g>
<text font-size="1.6" x="172.7" y="129.9">SGH-X830_rev_2.1</text>
<text font-size="1" x="173.9" y="125.2">SAMSUNG ELECTRONICS</text>
<g font-size=".8">
<text x="6.8" y="1">1</text>
<text x="22.9" y="1">2</text>
<text x="39.1" y="1">3</text>
<text x="55.2" y="1">4</text>
<text x="71.3" y="1">5</text>
<text x="87.5" y="1">6</text>
<text x="103.6" y="1">7</text>
<text x="119.7" y="1">8</text>
<text x="135.8" y="1">9</text>
<text x="151.7" y="1">10</text>
<text x="167.9" y="1">11</text>
<text x="184" y="1">12</text>
<text x=".5" y="11.4">A</text>
<text x="190.4" y="11.4">A</text>
<text x=".5" y="27.4">B</text>
<text x="190.4" y="27.4">B</text>
<text x="32.5" y="33.1">VBAT</text>
<text x="39.1" y="35.7">PAM700</text>
<text x="12.7" y="39.5">DCS74137_OUT</text>
<text x="14.7" y="41">BAND_SEL</text>
<text x="14.7" y="37.9">PAC_EN</text>
<text x="35" y="40.7">3</text>
<text x="35" y="39.1">2</text>
<text x="35" y="37.5">1</text>
<text x="35.9" y="40.8">BS</text>
<text x="35.9" y="39.2">DCS|PCS_IN</text>
<text x="35.9" y="37.6">ENA</text>
<text x="39.4" y="40.8">DCS|PCS_OUT</text>
<text x="40.6" y="37.6">COUP_OUT</text>
<text x="43.3" y="39.2">GND</text>
<text x="45.5" y="37.5">16</text>
<text x="45.5" y="40.7">14</text>
<text x="45.5" y="39.1">15</text>
<text x="60.7" y="37.9">TX_FB</text>
<text x="165.6" y="38.5">VRF_2.9V</text>
<text x="173.7" y="38.7">VBAT</text>
<text x=".5" y="43.5">C</text>
<text x="7.1" y="47.5">GSM74137_OUT</text>
<text x="11.5" y="45.9">VPC</text>
<text x="35" y="42.3">4</text>
<text x="35" y="47">7</text>
<text x="35" y="43.8">5</text>
<text x="35" y="45.4">6</text>
<text x="35.9" y="47.1">GSMIN</text>
<text x="35.9" y="44">VBATT</text>
<text x="35.9" y="45.6">VPC</text>
<text x="35.9" y="42.4">VSUP</text>
<text x="41.1" y="44">GSM_OUT</text>
<text x="43.3" y="45.6">GND</text>
<text x="43.3" y="47.1">GND</text>
<text x="43.3" y="42.4">GND</text>
<text x="45.5" y="45.4">11</text>
<text x="45.5" y="47">10</text>
<text x="45.5" y="43.8">12</text>
<text x="45.5" y="42.3">13</text>
<text x="71.2" y="43.5">DPCS_OUT</text>
<text x="142.3" y="45.1">GSM74137_OUT</text>
<text x="142.5" y="45.9">DCS74137_OUT</text>
<text x="161.4" y="44.2">MODE_SEL</text>
<text x="161.4" y="47.5">RTXIP</text>
<text x="161.4" y="46.7">RTXIN</text>
<text x="161.4" y="45.9">RTXQN</text>
<text x="161.4" y="45.1">RTXQP</text>
<text x="190.4" y="43.5">C</text>
<text x="9.7" y="49.1">SAT_DET</text>
<text x="35" y="48.6">8</text>
<text x="35.9" y="48.7">RSVD</text>
<text x="39.8" y="49.6">GND</text>
<text x="39.8" y="50.6">17</text>
<text x="43.5" y="48.5">GND</text>
<text x="45.5" y="48.6">9</text>
<text x="71.2" y="50.7">GSM_OUT</text>
<text x="79.1" y="48.3">GSM_TX_EN</text>
<text x="79.3" y="49.1">DCS_TX_EN</text>
<text x="79.6" y="52.3">DPCS_OUT</text>
<text x="80" y="51.5">GSM_OUT</text>
<text x=".5" y="59.5">D</text>
<text x="137.3" y="55.3">TX_EN</text>
<text x="138.2" y="56.1">VPC</text>
<text x="168.7" y="57.9">XOENA</text>
<text x="168.7" y="59.5">SERCLK</text>
<text x="168.7" y="58.7">SX_EN</text>
<text x="190.4" y="59.5">D</text>
<text x="168.7" y="60.3">SERLE</text>
<text x="168.7" y="61.1">SERDAT</text>
<text x="168.7" y="62.7">CLK26M</text>
<text x="137.1" y="69.9">SAT_DET</text>
<text x="137.8" y="67.5">RX_EN</text>
<text x="137.9" y="68.3">TX_FB</text>
<text x="138.2" y="69.1">VAPC</text>
<text x="168.7" y="69.9">13M_BUF</text>
<text x=".5" y="75.5">E</text>
<text x="190.4" y="75.5">E</text>
<text x="54.8" y="83.9">R717</text>
<text x="55.2" y="79.3">VRF_2.9V</text>
<text x="42.5" y="89">R710</text>
<text x="42.7" y="89.7">10K</text>
<text x="47.3" y="88.4">R718</text>
<text x="47.3" y="89.2">NC</text>
<text x="50.6" y="88.7">TCX700</text>
<text x="54.8" y="84.6">10</text>
<text x="62.7" y="89.6">C703</text>
<text x="103.5" y="88.6">NC7SP04L6X</text>
<text x="105.1" y="87.6">U702</text>
<text x="110" y="87.3">VRF_2.9V</text>
<text x=".5" y="91.5">F</text>
<text x="37.4" y="90.8">AFC</text>
<text x="43.7" y="93.9">10nF</text>
<text x="43.8" y="94.9">6.3V</text>
<text x="43.8" y="93.2">C727</text>
<text x="49.4" y="92.7">2</text>
<text x="49.4" y="90.3">1</text>
<text x="54" y="92.8">3</text>
<text x="54" y="90.3">4</text>
<text x="57.8" y="95.6">10nF</text>
<text x="57.8" y="94.8">C728</text>
<text x="62.7" y="91.2">6.3V</text>
<text x="62.7" y="90.5">10nF</text>
<text x="66.7" y="90.2">R719</text>
<text x="66.8" y="91.1">100</text>
<text x="73.6" y="93.1">CLK26M</text>
<text x="86.2" y="92.4">13M_BUF</text>
<text x="103.4" y="90.3">1</text>
<text x="103.4" y="91.9">2</text>
<text x="103.4" y="93.5">3</text>
<text x="104.1" y="92.2">A</text>
<text x="104.1" y="93.8">GND</text>
<text x="104.1" y="90.6">NC</text>
<text x="107" y="90.6">VCC</text>
<text x="107.2" y="92.2">NC</text>
<text x="108" y="93.8">Y</text>
<text x="108.6" y="91.9">5</text>
<text x="108.6" y="93.5">4</text>
<text x="109" y="90.3">6</text>
<text x="122.6" y="91.7">R712</text>
<text x="122.9" y="92.5">560</text>
<text x="126.8" y="92.4">0.01NF</text>
<text x="126.8" y="91.7">C726</text>
<text x="131.6" y="94">CLK13M_TR</text>
<text x="190.5" y="91.5">F</text>
<text x="57.8" y="96.5">6.3V</text>
<text x="105.4" y="98.1">330K</text>
<text x="105.4" y="97.2">R724</text>
<text x="113.1" y="97.2">100nF</text>
<text x="113.1" y="96.5">C736</text>
<text x="122.5" y="98.4">R713</text>
<text x="122.8" y="99.1">100</text>
<text x="126.3" y="98.4">C729</text>
<text x="126.3" y="99.1">33PF</text>
<text x="131.6" y="99.5">CLK13M_CSP</text>
<text x=".5" y="107.6">G</text>
<text x="190.4" y="107.6">G</text>
<text x=".5" y="123.6">H</text>
<text x="190.4" y="123.6">H</text>
<text x="6.8" y="134">1</text>
<text x="22.9" y="134">2</text>
<text x="39.1" y="134">3</text>
<text x="55.2" y="134">4</text>
<text x="71.3" y="134">5</text>
<text x="87.5" y="134">6</text>
<text x="103.6" y="134">7</text>
<text x="119.7" y="134">8</text>
<text x="135.8" y="134">9</text>
<text x="151.7" y="134">10</text>
<text x="167.9" y="134">11</text>
<text x="184" y="134">12</text>
</g>
<g font-size=".6">
<text x="147.4" y="17.9">L722</text>
<text x="131.1" y="20.8">KMS-512</text>
<text x="131.2" y="22">RFS701</text>
<text x="146.5" y="22.2">C701</text>
<text x="146.5" y="23">12nH</text>
<text x="147.4" y="18.7">2.2nH</text>
<text x="151.4" y="22.2">L708</text>
<text x="151.4" y="23">NC</text>
<text x="155.7" y="18.8">1</text>
<text x="155.7" y="19.6">2</text>
<text x="155.7" y="20.4">3</text>
<text x="155.7" y="21.2">4</text>
<text x="155.7" y="22">5</text>
<text x="155.7" y="22.8">6</text>
<text x="156.3" y="19.1">1</text>
<text x="156.3" y="20">2</text>
<text x="156.3" y="21.6">4</text>
<text x="156.3" y="22.5">5</text>
<text x="156.3" y="23.2">6</text>
<text x="156.5" y="20.7">3</text>
<text x="156.6" y="18.2">ANT702</text>
<text x="129.6" y="24.4" transform="rotate(-90 129.6 24.4)">G</text>
<text x="130.2" y="25.3" transform="rotate(-90 130.2 25.3)">4</text>
<text x="131.4" y="24.4" transform="rotate(-90 131.4 24.4)">C</text>
<text x="131.8" y="25.3" transform="rotate(-90 131.8 25.3)">3</text>
<text x="133.1" y="24.4" transform="rotate(-90 133.1 24.4)">A</text>
<text x="133.4" y="25.3" transform="rotate(-90 133.4 25.3)">2</text>
<text x="134.7" y="24.4" transform="rotate(-90 134.7 24.4)">G</text>
<text x="135" y="25.3" transform="rotate(-90 135 25.3)">1</text>
<text x="152.6" y="25.4">ANTCON-SCHB420</text>
<text x="123.1" y="35.7">NC</text>
<text x="123.1" y="34.8">C702</text>
<text x="124.5" y="32">15pF</text>
<text x="124.5" y="31.2">C700</text>
<text x="128" y="35">L700</text>
<text x="128" y="35.8">39nH</text>
<text x="146.5" y="34.8">NC</text>
<text x="146.5" y="34.1">C734</text>
<text x="147.4" y="32.3">NC</text>
<text x="147.4" y="31.5">R723</text>
<text x="151.2" y="35">0</text>
<text x="151.2" y="34.2">L709</text>
<text x="156.5" y="32.4">1</text>
<text x="156.5" y="33.2">2</text>
<text x="156.5" y="34">3</text>
<text x="156.5" y="34.8">4</text>
<text x="156.5" y="35.6">5</text>
<text x="157.2" y="32.7">1</text>
<text x="157.2" y="33.6">2</text>
<text x="157.2" y="35.3">4</text>
<text x="157.3" y="34.3">3</text>
<text x="157.4" y="31.8">ANT701</text>
<text x="23.7" y="38.4">39PF</text>
<text x="23.7" y="37.6">C708</text>
<text x="50.6" y="40">R725</text>
<text x="50.6" y="40.8">220</text>
<text x="51.4" y="36.3">R700</text>
<text x="51.4" y="37.1">24</text>
<text x="55.6" y="40">R702</text>
<text x="55.6" y="40.8">220</text>
<text x="60.3" y="41.9">L711</text>
<text x="156.5" y="36.4">6</text>
<text x="157.2" y="36.1">5</text>
<text x="157.2" y="36.9">6</text>
<text x="157.7" y="38.4">ANTCON-SCHB420</text>
<text x="175.6" y="41.4">0</text>
<text x="175.6" y="40.6">L701</text>
<text x="16.9" y="45.1">2.2K</text>
<text x="17" y="44.4">R703</text>
<text x="18.3" y="47.8">47PF</text>
<text x="18.3" y="47">C710</text>
<text x="56.6" y="47.2">C738</text>
<text x="60.3" y="42.7">3.3nH</text>
<text x="64.1" y="45.5">C739</text>
<text x="64.2" y="46">1.5PF</text>
<text x="93.5" y="47.9">11</text>
<text x="97.2" y="47.7">ANT</text>
<text x="97.3" y="46.6">13</text>
<text x="98.5" y="46.3">DUF700 LMSP43HA-541</text>
<text x="98.8" y="47.9">GSM1900_RX1</text>
<text x="121.6" y="46.6">L702</text>
<text x="121.6" y="47.3">10nH</text>
<text x="175.3" y="42.2">BLM18PG600SN1D</text>
<text x="16.1" y="49.8">R733</text>
<text x="18.3" y="49.8">0</text>
<text x="21.8" y="53">R734</text>
<text x="21.8" y="53.8">NC</text>
<text x="26.8" y="51.6">R705</text>
<text x="26.8" y="52.4">NC</text>
<text x="28.9" y="52.4">470PF</text>
<text x="29.3" y="51.6">C720</text>
<text x="31.8" y="51.6">R706</text>
<text x="31.8" y="52.4">NC</text>
<text x="39.3" y="52.2">SKY77331</text>
<text x="57.5" y="48">NC</text>
<text x="60.3" y="49.1">L712</text>
<text x="60.3" y="49.9">0</text>
<text x="93.5" y="51.2">10</text>
<text x="93.6" y="52">8</text>
<text x="93.6" y="48.6">9</text>
<text x="94.5" y="48.8">VC2</text>
<text x="94.5" y="48">VC1</text>
<text x="94.8" y="51.3">GSM900_TX</text>
<text x="95.1" y="52.5">GSM1800/1900_TX</text>
<text x="97" y="53.1">G G G G G</text>
<text x="98.8" y="49.5">GSM1800_RX1</text>
<text x="98.8" y="50.2">GSM1800_RX2</text>
<text x="98.8" y="48.6">GSM1900_RX2</text>
<text x="99.1" y="51.1">GSM900_RX1</text>
<text x="99.1" y="51.8">GSM900_RX2</text>
<text x="103.8" y="50.2">4</text>
<text x="103.8" y="48">1</text>
<text x="103.8" y="48.8">2</text>
<text x="103.8" y="51.1">5</text>
<text x="103.8" y="51.8">6</text>
<text x="103.8" y="49.5">3</text>
<text x="116.7" y="49.6">C709</text>
<text x="116.7" y="50.4">0.75PF</text>
<text x="121.6" y="49.8">L703</text>
<text x="121.6" y="50.6">10nH</text>
<text x="121.6" y="52.9">5.6nH</text>
<text x="121.6" y="52.2">L704</text>
<text x="168.1" y="53.4">6.3V</text>
<text x="168.1" y="52.6">100nF</text>
<text x="168.1" y="51.8">C704</text>
<text x="170.4" y="53.3">25V</text>
<text x="170.5" y="52.6">22pF</text>
<text x="170.5" y="51.8">C706</text>
<text x="172.7" y="52.6">2.2UF</text>
<text x="172.7" y="51.8">C707</text>
<text x="172.8" y="53.3">10V</text>
<text x="175.6" y="51.8">C705</text>
<text x="175.6" y="52.6">10uF</text>
<text x="175.7" y="53.4">6.3V</text>
<text x="33" y="58.4">C717</text>
<text x="33" y="59.2">10uF</text>
<text x="35.5" y="59.2">10nF</text>
<text x="35.5" y="58.4">C718</text>
<text x="37.9" y="59.2">33PF</text>
<text x="37.9" y="58.4">C719</text>
<text x="56.6" y="54">C740</text>
<text x="57.5" y="54.8">NC</text>
<text x="63.9" y="55">NC</text>
<text x="63.9" y="54.2">C741</text>
<text x="83.5" y="57.2">0.01NF</text>
<text x="84.1" y="56.4">C713</text>
<text x="88.6" y="57.4">0.01NF</text>
<text x="89.1" y="56.6">C715</text>
<text x="96.7" y="54.3">7</text>
<text x="97.3" y="54.3">12</text>
<text x="98.2" y="54.3">1415</text>
<text x="99.8" y="54.3">16</text>
<text x="116.5" y="55.8">NC</text>
<text x="116.5" y="55">C712</text>
<text x="121.6" y="55.4">L705</text>
<text x="121.6" y="56.1">5.6nH</text>
<text x="121.6" y="58.6">4.7nH</text>
<text x="121.6" y="57.7">L706</text>
<text x="153.7" y="57.8">SKY74137</text>
<text x="154.5" y="57">U701</text>
<text x="33" y="60">6.3V</text>
<text x="35.5" y="60">6.3V</text>
<text x="37.9" y="60">25V</text>
<text x="116.5" y="61.4">NC</text>
<text x="116.5" y="60.6">C716</text>
<text x="121.6" y="61">L707</text>
<text x="121.6" y="61.8">4.7nH</text>
<text x="165.2" y="65.6">100nF</text>
<text x="165.2" y="64.8">C711</text>
<text x="148.2" y="67.6">R704</text>
<text x="148.6" y="68.3">10K</text>
<text x="165.5" y="66.5">6.3V</text>
<text x="144.1" y="74.7">10nF</text>
<text x="144.1" y="73.8">C721</text>
<text x="144.2" y="75.3">6.3V</text>
<text x="149.4" y="75.2">50V</text>
<text x="149.4" y="74.4">100PF</text>
<text x="149.4" y="73.6">C722</text>
<text x="153.3" y="74.2">120PF</text>
<text x="153.5" y="74.9">25V</text>
<text x="153.7" y="73.4">C723</text>
<text x="156.2" y="73.1">R707</text>
<text x="156.2" y="73.8">39K,1%</text>
<text x="49.4" y="94.8">VC-TCXO-214C6-26.0C</text>
<text x="50.2" y="90.7">VCON</text>
<text x="50.2" y="93">GND</text>
<text x="52.1" y="92.9">OUT</text>
<text x="52.1" y="90.5">VCC</text>
<text x="115.1" y="92.3">R708</text>
<text x="115.1" y="93.2">0</text>
<text x="113.2" y="97.9">6.3V</text>
<text x="163.3" y="125.5">Drawn by</text>
<text x="163.4" y="123.9">Engineer</text>
<text x="134.6" y="131.9">Changed by</text>
<text x="142.8" y="131.9">Date Changed</text>
<text x="157.2" y="131.9">Time Changed</text>
<text x="163" y="127.1">R&amp;D CHK</text>
<text x="163" y="131.9">QA CHK</text>
<text x="163.1" y="130.3">MFG ENGR CHK</text>
<text x="163.2" y="128.7">DOC CTRL CHK</text>
<text x="171.2" y="131.9">REV</text>
<text x="171.2" y="127.3">TITLE</text>
<text x="174.4" y="131.9">Drawing Number</text>
<text x="188" y="127.1">Size</text>
<text x="171.4" y="132.7">1.8</text>
<text x="182.2" y="132">Sheet</text>
<text x="185.3" y="132.1">7</text>
<text x="186.6" y="132">of</text>
<text x="187.8" y="132.1">7</text>
</g>
<g font-size=".4">
<text x="151.1" y="51.5" transform="rotate(-90 151.1 51.5)">41</text>
<text x="151.5" y="53.3" transform="rotate(-90 151.5 53.3)">GND</text>
<text x="151.9" y="51.5" transform="rotate(-90 151.9 51.5)">40</text>
<text x="152.3" y="53.5" transform="rotate(-90 152.3 53.5)">TXHB</text>
<text x="152.7" y="51.5" transform="rotate(-90 152.7 51.5)">39</text>
<text x="153.1" y="53.5" transform="rotate(-90 153.1 53.5)">TXLB</text>
<text x="153.6" y="51.5" transform="rotate(-90 153.6 51.5)">38</text>
<text x="154.3" y="51.5" transform="rotate(-90 154.3 51.5)">37</text>
<text x="155.2" y="51.5" transform="rotate(-90 155.2 51.5)">36</text>
<text x="155.9" y="51.5" transform="rotate(-90 155.9 51.5)">35</text>
<text x="156.7" y="51.5" transform="rotate(-90 156.7 51.5)">34</text>
<text x="157.6" y="51.5" transform="rotate(-90 157.6 51.5)">33</text>
<text x="158" y="53.9" transform="rotate(-90 158 53.9)">LOMON</text>
<text x="158.3" y="51.5" transform="rotate(-90 158.3 51.5)">32</text>
<text x="158.7" y="53.5" transform="rotate(-90 158.7 53.5)">VCC3</text>
<text x="147.3" y="55.8">3</text>
<text x="147.3" y="59">7</text>
<text x="147.3" y="59.7">8</text>
<text x="147.3" y="56.5">4</text>
<text x="147.3" y="57.4">5</text>
<text x="147.3" y="58.1">6</text>
<text x="147.3" y="54.9">2</text>
<text x="147.3" y="54.2">1</text>
<text x="148.6" y="59.3">900LNA_P</text>
<text x="148.6" y="57">850LNA_N</text>
<text x="148.6" y="57.7">850LNA_P</text>
<text x="148.6" y="58.6">900LNA_N</text>
<text x="148.6" y="56.1">VPC</text>
<text x="148.6" y="55.3">TXENA</text>
<text x="148.6" y="54.5">VCC1</text>
<text x="153.9" y="54.4" transform="rotate(-90 153.9 54.4)">QP|TX_QP</text>
<text x="154.7" y="54.6" transform="rotate(-90 154.7 54.6)">QM|TX_QM</text>
<text x="155.5" y="54.2" transform="rotate(-90 155.5 54.2)">IM|TX_IM</text>
<text x="156.4" y="54" transform="rotate(-90 156.4 54)">IP|TX_IP</text>
<text x="157.1" y="54.2" transform="rotate(-90 157.1 54.2)">VDIGENA</text>
<text x="159.6" y="57.7">CHIPENA</text>
<text x="160" y="58.6">SXENA</text>
<text x="160.6" y="59.3">CLK</text>
<text x="160.8" y="57">NC</text>
<text x="160.8" y="56.1">NC</text>
<text x="160.8" y="55.3">NC</text>
<text x="160.8" y="54.5">NC</text>
<text x="162.4" y="59.7">24</text>
<text x="162.4" y="59">25</text>
<text x="162.4" y="58.1">26</text>
<text x="162.4" y="57.4">27</text>
<text x="162.4" y="56.5">28</text>
<text x="162.4" y="55.8">29</text>
<text x="162.4" y="54.9">30</text>
<text x="162.4" y="54.2">31</text>
<text x="147.1" y="61.3">10</text>
<text x="147.1" y="62.1">11</text>
<text x="147.3" y="60.6">9</text>
<text x="148.6" y="60.2">1800LNA_N</text>
<text x="148.6" y="60.9">1800LNA_P</text>
<text x="148.6" y="61.8">1900LNA_N</text>
<text x="148.6" y="62.5">1900LNA_P</text>
<text x="150.3" y="65.8" transform="rotate(-90 150.3 65.8)">12</text>
<text x="150.7" y="64.4" transform="rotate(-90 150.7 64.4)">RXENA</text>
<text x="151.1" y="65.8" transform="rotate(-90 151.1 65.8)">13</text>
<text x="151.5" y="64.4" transform="rotate(-90 151.5 64.4)">VCC4</text>
<text x="151.9" y="65.8" transform="rotate(-90 151.9 65.8)">14</text>
<text x="152.3" y="64.4" transform="rotate(-90 152.3 64.4)">TXRFIN</text>
<text x="152.7" y="65.8" transform="rotate(-90 152.7 65.8)">15</text>
<text x="153.1" y="64.4" transform="rotate(-90 153.1 64.4)">VAPC</text>
<text x="153.6" y="65.8" transform="rotate(-90 153.6 65.8)">16</text>
<text x="153.9" y="64.4" transform="rotate(-90 153.9 64.4)">COMPP</text>
<text x="154.3" y="65.8" transform="rotate(-90 154.3 65.8)">17</text>
<text x="154.7" y="64.4" transform="rotate(-90 154.7 64.4)">COMPN</text>
<text x="155.2" y="65.8" transform="rotate(-90 155.2 65.8)">18</text>
<text x="155.5" y="64.4" transform="rotate(-90 155.5 64.4)">LPFADJ</text>
<text x="155.9" y="65.8" transform="rotate(-90 155.9 65.8)">19</text>
<text x="156.4" y="64.4" transform="rotate(-90 156.4 64.4)">13MHZ_26MHZ|XBUF</text>
<text x="156.7" y="65.8" transform="rotate(-90 156.7 65.8)">20</text>
<text x="157.1" y="64.4" transform="rotate(-90 157.1 64.4)">XTUNE</text>
<text x="158.4" y="60.2">LATCHENABLE</text>
<text x="159.9" y="60.9">DATAIN</text>
<text x="160.3" y="61.8">VCC2</text>
<text x="160.4" y="62.5">XTAL</text>
<text x="162.4" y="61.4">22</text>
<text x="162.4" y="60.6">23</text>
<text x="162.4" y="62.1">21</text>
</g>
</svg>
